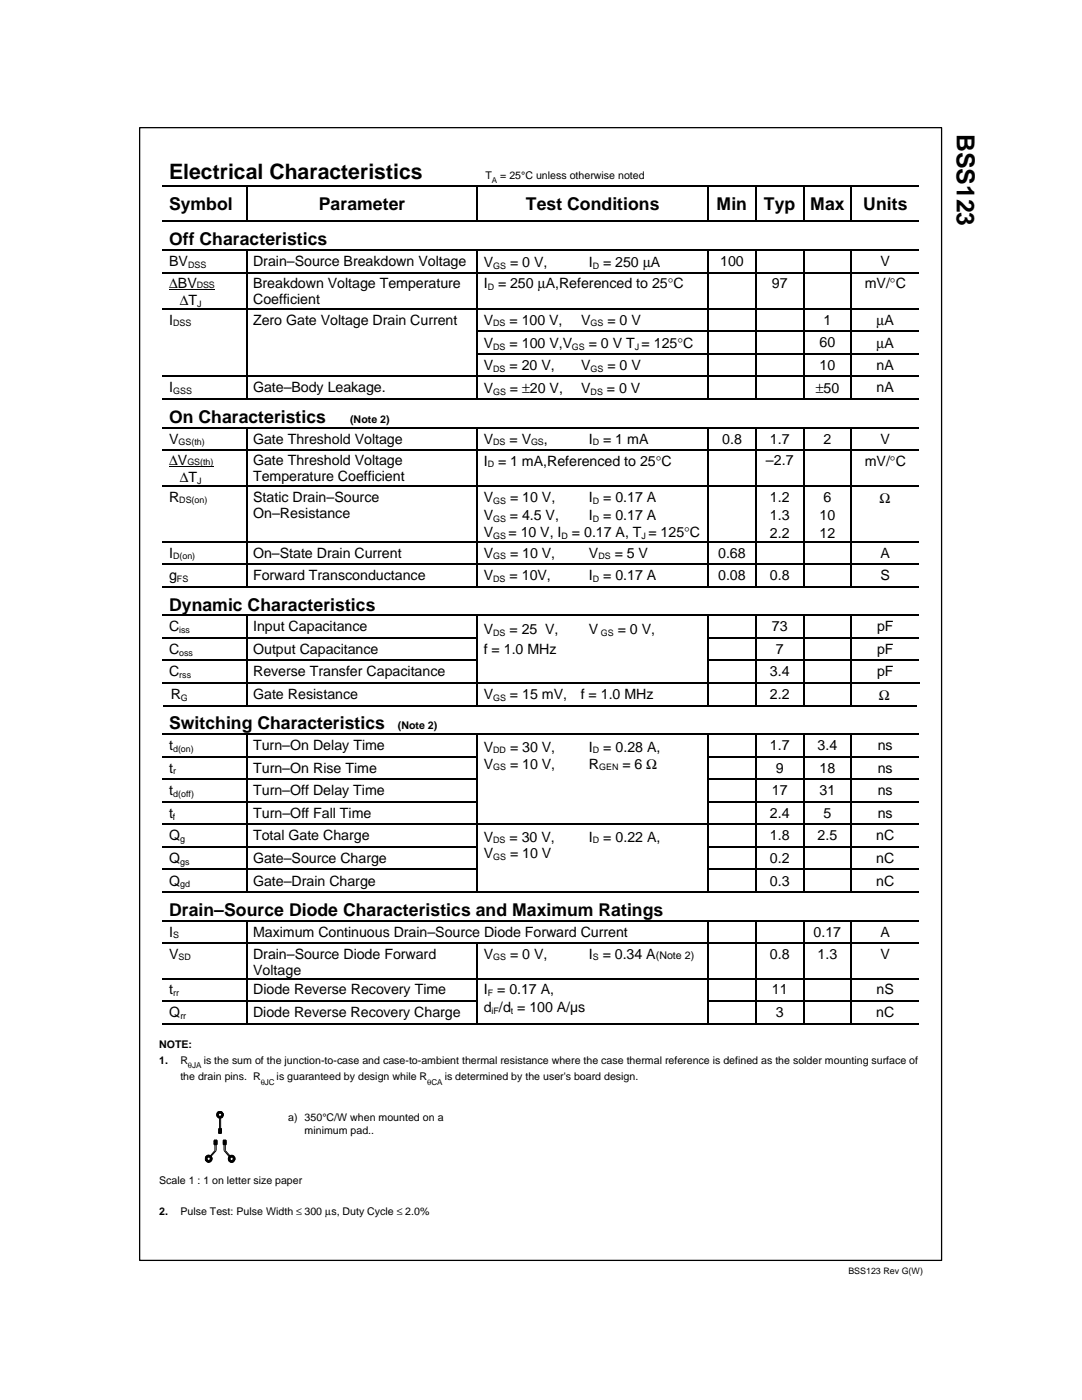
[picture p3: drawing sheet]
<svg xmlns="http://www.w3.org/2000/svg" width="216mm" height="279mm" viewBox="0 0 216 279" stroke-linecap="round" stroke-linejoin="round" font-family="sans-serif">
<g fill="none" stroke="#000" stroke-width=".25">
<path d="M27.9 25.5h160v226h-160zM32.3 37.1h16.8M49.2 37.2v6.9M49.4 37.1h45.7M95.3 37.2v6.9M95.4 37.1h45.8M141.3 37.2v6.9M141.4 37.1h9.3M150.8 37.2v6.9M151 37.1h9.2M160.4 37.2v6.9M160.5 37.1h9.3"/>
<path d="M169.9 37.2v6.9M170 37.1h13.3M32.3 44.2h16.8M32.3 50h16.8M32.3 54.4h16.8M49.2 50.1v4.2M49.2 54.6v6.9M49.4 44.2h45.7M49.4 50h45.7M49.4 54.4h45.7M95.3 50.1v4.2M95.3 54.6v6.9"/>
<path d="M95.4 44.2h45.8M95.4 50h45.8M95.4 54.4h45.8M141.3 50.1v4.2M141.3 54.6v6.9M141.4 44.2h9.3M141.4 50h9.3M141.4 54.4h9.3M150.8 50.1v4.2M150.8 54.6v6.9M151 44.2h9.2M151 50h9.2"/>
<path d="M151 54.4h9.2M160.4 50.1v4.2M160.4 54.6v6.9M160.5 44.2h9.3M160.5 50h9.3M160.5 54.4h9.3M169.9 50.1v4.2M169.9 54.6v6.9M170 44.2h13.3M170 50h13.3M170 54.4h13.3M32.3 61.6h16.8"/>
<path d="M32.3 75.1h16.8M32.3 79.6h16.8M49.2 61.8v4.2M49.2 66.3v4.2M49.2 70.7v4.3M49.2 75.2v4.3M49.4 61.6h45.7M49.4 75.1h45.7M49.4 79.6h45.7M95.3 61.8v4.2M95.3 66.3v4.2M95.3 70.7v4.3"/>
<path d="M95.3 75.2v4.3M95.4 61.6h45.8M95.4 66.1h45.8M95.4 70.6h45.8M95.4 75.1h45.8M95.4 79.6h45.8M141.3 61.8v4.2M141.3 66.3v4.2M141.3 70.7v4.3M141.3 75.2v4.3M141.4 61.6h9.3M141.4 66.1h9.3"/>
<path d="M141.4 70.6h9.3M141.4 75.1h9.3M141.4 79.6h9.3M150.8 61.8v4.2M150.8 66.3v4.2M150.8 70.7v4.3M150.8 75.2v4.3M151 61.6h9.2M151 66.1h9.2M151 70.6h9.2M151 75.1h9.2M151 79.6h9.2"/>
<path d="M160.4 61.8v4.2M160.4 66.3v4.2M160.4 70.7v4.3M160.4 75.2v4.3M160.5 61.6h9.3M160.5 66.1h9.3M160.5 70.6h9.3M160.5 75.1h9.3M160.5 79.6h9.3M169.9 61.8v4.2M169.9 66.3v4.2M169.9 70.7v4.3"/>
<path d="M169.9 75.2v4.3M170 61.6h13.3M170 66.1h13.3M170 70.6h13.3M170 75.1h13.3M170 79.6h13.3M32.3 85.3h16.8M32.3 89.8h16.8M32.3 97h16.8M49.2 85.5v4.2M49.2 90v6.9M49.2 97.2v10.7"/>
<path d="M49.4 85.3h45.7M49.4 89.8h45.7M49.4 97h45.7M95.3 85.5v4.2M95.3 90v6.9M95.3 97.2v10.7M95.4 85.3h45.8M95.4 89.8h45.8M95.4 97h45.8M141.3 85.5v4.2M141.3 90v6.9M141.3 97.2v10.7"/>
<path d="M141.4 85.3h9.3M141.4 89.8h9.3M141.4 97h9.3M150.8 85.5v4.2M150.8 90v6.9M150.8 97.2v10.7M151 85.3h9.2M151 89.8h9.2M151 97h9.2M160.4 85.5v4.2M160.4 90v6.9M160.4 97.2v10.7"/>
<path d="M160.5 85.3h9.3M160.5 89.8h9.3M160.5 97h9.3M169.9 85.5v4.2M169.9 90v6.9M169.9 97.2v10.7M170 85.3h13.3M170 89.8h13.3M170 97h13.3M32.3 108.1h16.8M32.3 112.6h16.8M32.3 117.1h16.8"/>
<path d="M49.2 108.2v4.2M49.2 112.7v4.2M49.4 108.1h45.7M49.4 112.6h45.7M49.4 117.1h45.7M95.3 108.2v4.2M95.3 112.7v4.2M95.4 108.1h45.8M95.4 112.6h45.8M95.4 117.1h45.8M141.3 108.2v4.2M141.3 112.7v4.2"/>
<path d="M141.4 108.1h9.3M141.4 112.6h9.3M141.4 117.1h9.3M150.8 108.2v4.2M150.8 112.7v4.2M151 108.1h9.2M151 112.6h9.2M151 117.1h9.2M160.4 108.2v4.2M160.4 112.7v4.2M160.5 108.1h9.3M160.5 112.6h9.3"/>
<path d="M160.5 117.1h9.3M169.9 108.2v4.2M169.9 112.7v4.2M170 108.1h13.3M170 112.6h13.3M170 117.1h13.3M32.3 122.8h16.8M32.3 127.3h16.8M32.3 131.8h16.8M32.9 136.3h16.2M49.2 122.9v4.3M49.2 127.4v4.3"/>
<path d="M49.2 131.9v4.2M49.2 136.4v4.3M49.4 122.8h45.7M49.4 127.3h45.7M49.4 131.8h45.7M49.4 136.3h45.7M95.3 122.9v4.3M95.3 127.4v4.3M95.3 131.9v4.2M95.3 136.4v4.3M95.4 122.8h45.8M95.4 136.3h45.8"/>
<path d="M141.3 122.9v4.3M141.3 127.4v4.3M141.3 131.9v4.2M141.3 136.4v4.3M141.4 122.8h9.3M141.4 127.3h9.3M141.4 131.8h9.3M141.4 136.3h9.3M150.8 122.9v4.3M150.8 127.4v4.3M150.8 131.9v4.2M150.8 136.4v4.3"/>
<path d="M151 122.8h9.2M151 127.3h9.2M151 131.8h9.2M151 136.3h9.2M160.4 122.9v4.3M160.4 127.4v4.3M160.4 131.9v4.2M160.4 136.4v4.3M160.5 122.8h9.3M160.5 127.3h9.3M160.5 131.8h9.3M160.5 136.3h9.3"/>
<path d="M169.9 122.9v4.3M169.9 127.4v4.3M169.9 131.9v4.2M169.9 136.4v4.3M170 122.8h13.3M170 127.3h13.3M170 131.8h13.3M170 136.3h12.9M32.3 146.5h16.8M32.3 151h16.8M32.3 155.5h16.8M32.7 140.8h16.4"/>
<path d="M49.2 146.6v4.3M49.2 151.2v4.2M49.2 155.7v4.2M49.4 140.8h45.7M49.4 146.5h45.7M49.4 151h45.7M49.4 155.5h45.7M95.3 146.6v4.3M95.3 151.2v4.2M95.3 155.7v4.2M95.4 140.8h45.8M95.4 146.5h45.8"/>
<path d="M141.3 146.6v4.3M141.3 151.2v4.2M141.3 155.7v4.2M141.4 140.8h9.3M141.4 146.5h9.3M141.4 151h9.3M141.4 155.5h9.3M150.8 146.6v4.3M150.8 151.2v4.2M150.8 155.7v4.2M151 140.8h9.2M151 146.5h9.2"/>
<path d="M151 151h9.2M151 155.5h9.2M160.4 146.6v4.3M160.4 151.2v4.2M160.4 155.7v4.2M160.5 140.8h9.3M160.5 146.5h9.3M160.5 151h9.3M160.5 155.5h9.3M169.9 146.6v4.3M169.9 151.2v4.2M169.9 155.7v4.2"/>
<path d="M170 140.8h12.9M170 146.5h13.3M170 151h13.3M170 155.5h13.3M32.3 160h16.8M32.3 164.5h16.8M32.3 169h16.8M32.3 173.5h16.8M32.3 178h16.8M49.2 160.1v4.3M49.2 164.6v4.3M49.2 169.2v4.2"/>
<path d="M49.2 173.7v4.2M49.4 160h45.7M49.4 164.5h45.7M49.4 169h45.7M49.4 173.5h45.7M49.4 178h45.7M95.3 160.1v4.3M95.3 164.6v4.3M95.3 169.2v4.2M95.3 173.7v4.2M95.4 164.5h45.8M95.4 178h45.8"/>
<path d="M141.3 160.1v4.3M141.3 164.6v4.3M141.3 169.2v4.2M141.3 173.7v4.2M141.4 160h9.3M141.4 164.5h9.3M141.4 169h9.3M141.4 173.5h9.3M141.4 178h9.3M150.8 160.1v4.3M150.8 164.6v4.3M150.8 169.2v4.2"/>
<path d="M150.8 173.7v4.2M151 160h9.2M151 164.5h9.2M151 169h9.2M151 173.5h9.2M151 178h9.2M160.4 160.1v4.3M160.4 164.6v4.3M160.4 169.2v4.2M160.4 173.7v4.2M160.5 160h9.3M160.5 164.5h9.3"/>
<path d="M160.5 169h9.3M160.5 173.5h9.3M160.5 178h9.3M169.9 160.1v4.3M169.9 164.6v4.3M169.9 169.2v4.2M169.9 173.7v4.2M170 160h13.3M170 164.5h13.3M170 169h13.3M170 173.5h13.3M170 178h13.3"/>
<path d="M32.3 183.8h16.8M32.3 188.3h16.8M32.4 199.9h16.7M32.6 195.4h16.5M49.2 183.9v4.2M49.2 188.4v6.8M49.2 195.5v4.2M49.2 200v4.3M49.4 183.8h91.8M49.4 188.3h45.7M49.4 195.4h45.7M49.4 199.9h45.7"/>
<path d="M95.3 188.4v6.8M95.3 195.5v4.2M95.3 200v4.3M95.4 188.3h45.8M95.4 195.4h45.8M141.3 183.9v4.2M141.3 188.4v6.8M141.3 195.5v4.2M141.3 200v4.3M141.4 183.8h9.3M141.4 188.3h9.3M141.4 195.4h9.3"/>
<path d="M141.4 199.9h9.3M150.8 183.9v4.2M150.8 188.4v6.8M150.8 195.5v4.2M150.8 200v4.3M151 183.8h9.2M151 188.3h9.2M151 195.4h9.2M151 199.9h9.2M160.4 183.9v4.2M160.4 188.4v6.8M160.4 195.5v4.2"/>
<path d="M160.4 200v4.3M160.5 183.8h9.3M160.5 188.3h9.3M160.5 195.4h9.3M160.5 199.9h9.3M169.9 183.9v4.2M169.9 188.4v6.8M169.9 195.5v4.2M169.9 200v4.3M170 183.8h13.3M170 188.3h13.3M170 195.4h13.3"/>
<path d="M170 199.9h13.3M32.4 204.4h16.7M49.4 204.4h45.7M95.4 204.4h45.8M141.4 204.4h9.3M151 204.4h9.2M160.5 204.4h9.3M170 204.4h13.3"/>
</g>
<g fill="#000">
<path d="M49.1 37h.3v.2h-.3zM95.1 37h.3v.2h-.3zM141.2 37h.2v.2h-.2zM150.7 37h.3v.2h-.3zM160.2 37h.3v.2h-.3zM169.8 37h.2v.2h-.2zM49.1 44.1h.3v.2h-.3zM49.1 49.8h.3v.3h-.3zM49.1 54.3h.3v.3h-.3zM95.1 44.1h.3v.2h-.3zM95.1 49.8h.3v.3h-.3zM95.1 54.3h.3v.3h-.3z"/>
<path d="M141.2 44.1h.2v.2h-.2zM141.2 49.8h.2v.3h-.2zM141.2 54.3h.2v.3h-.2zM150.7 44.1h.3v.2h-.3zM150.7 49.8h.3v.3h-.3zM150.7 54.3h.3v.3h-.3zM160.2 44.1h.3v.2h-.3zM160.2 49.8h.3v.3h-.3zM160.2 54.3h.3v.3h-.3zM169.8 44.1h.2v.2h-.2zM169.8 49.8h.2v.3h-.2zM169.8 54.3h.2v.3h-.2z"/>
<path d="M49.1 61.5h.3v.3h-.3zM49.1 66h.3v.3h-.3zM49.1 70.5h.3v.2h-.3zM49.1 75h.3v.2h-.3zM49.1 79.5h.3v.3h-.3zM95.1 61.5h.3v.3h-.3zM95.1 66h.3v.3h-.3zM95.1 70.5h.3v.2h-.3zM95.1 75h.3v.2h-.3zM95.1 79.5h.3v.3h-.3zM141.2 61.5h.2v.3h-.2zM141.2 66h.2v.3h-.2z"/>
<path d="M141.2 70.5h.2v.2h-.2zM141.2 75h.2v.2h-.2zM141.2 79.5h.2v.3h-.2zM150.7 61.5h.3v.3h-.3zM150.7 66h.3v.3h-.3zM150.7 70.5h.3v.2h-.3zM150.7 75h.3v.2h-.3zM150.7 79.5h.3v.3h-.3zM160.2 61.5h.3v.3h-.3zM160.2 66h.3v.3h-.3zM160.2 70.5h.3v.2h-.3zM160.2 75h.3v.2h-.3z"/>
<path d="M160.2 79.5h.3v.3h-.3zM169.8 61.5h.2v.3h-.2zM169.8 66h.2v.3h-.2zM169.8 70.5h.2v.2h-.2zM169.8 75h.2v.2h-.2zM169.8 79.5h.2v.3h-.2zM49.1 85.2h.3v.3h-.3zM49.1 89.7h.3v.3h-.3zM49.1 96.9h.3v.3h-.3zM95.1 85.2h.3v.3h-.3zM95.1 89.7h.3v.3h-.3zM95.1 96.9h.3v.3h-.3z"/>
<path d="M141.2 85.2h.2v.3h-.2zM141.2 89.7h.2v.3h-.2zM141.2 96.9h.2v.3h-.2zM150.7 85.2h.3v.3h-.3zM150.7 89.7h.3v.3h-.3zM150.7 96.9h.3v.3h-.3zM160.2 85.2h.3v.3h-.3zM160.2 89.7h.3v.3h-.3zM160.2 96.9h.3v.3h-.3zM169.8 85.2h.2v.3h-.2zM169.8 89.7h.2v.3h-.2zM169.8 96.9h.2v.3h-.2z"/>
<path d="M49.1 107.9h.3v.3h-.3zM49.1 112.4h.3v.3h-.3zM49.1 117h.3v.2h-.3zM95.1 107.9h.3v.3h-.3zM95.1 112.4h.3v.3h-.3zM95.1 117h.3v.2h-.3zM141.2 107.9h.2v.3h-.2zM141.2 112.4h.2v.3h-.2zM141.2 117h.2v.2h-.2zM150.7 107.9h.3v.3h-.3zM150.7 112.4h.3v.3h-.3zM150.7 117h.3v.2h-.3z"/>
<path d="M160.2 107.9h.3v.3h-.3zM160.2 112.4h.3v.3h-.3zM160.2 117h.3v.2h-.3zM169.8 107.9h.2v.3h-.2zM169.8 112.4h.2v.3h-.2zM169.8 117h.2v.2h-.2zM32.3 136.2h.4v.2h-.4zM32.7 136.2h.2v.2h-.2zM49.1 122.7h.3v.2h-.3zM49.1 127.2h.3v.2h-.3zM49.1 131.7h.3v.2h-.3zM49.1 136.2h.3v.2h-.3z"/>
<path d="M95.1 122.7h.3v.2h-.3zM95.1 127.2h.3v.2h-.3zM95.1 131.7h.3v.2h-.3zM95.1 136.2h.3v.2h-.3zM141.2 122.7h.2v.2h-.2zM141.2 127.2h.2v.2h-.2zM141.2 131.7h.2v.2h-.2zM141.2 136.2h.2v.2h-.2zM150.7 122.7h.3v.2h-.3zM150.7 127.2h.3v.2h-.3zM150.7 131.7h.3v.2h-.3zM150.7 136.2h.3v.2h-.3z"/>
<path d="M160.2 122.7h.3v.2h-.3zM160.2 127.2h.3v.2h-.3zM160.2 131.7h.3v.2h-.3zM160.2 136.2h.3v.2h-.3zM169.8 122.7h.2v.2h-.2zM169.8 127.2h.2v.2h-.2zM169.8 131.7h.2v.2h-.2zM169.8 136.2h.2v.2h-.2zM182.9 136.2h.3v.2h-.3zM183.2 136.2h.2v.2h-.2zM49.1 140.7h.3v.2h-.3zM49.1 146.4h.3v.2h-.3z"/>
<path d="M49.1 150.9h.3v.3h-.3zM49.1 155.4h.3v.3h-.3zM95.1 140.7h.3v.2h-.3zM95.1 146.4h.3v.2h-.3zM95.1 150.9h.3v.3h-.3zM95.1 155.4h.3v.3h-.3zM141.2 140.7h.2v.2h-.2zM141.2 146.4h.2v.2h-.2zM141.2 150.9h.2v.3h-.2zM141.2 155.4h.2v.3h-.2zM150.7 140.7h.3v.2h-.3zM150.7 146.4h.3v.2h-.3z"/>
<path d="M150.7 150.9h.3v.3h-.3zM150.7 155.4h.3v.3h-.3zM160.2 140.7h.3v.2h-.3zM160.2 146.4h.3v.2h-.3zM160.2 150.9h.3v.3h-.3zM160.2 155.4h.3v.3h-.3zM169.8 140.7h.2v.2h-.2zM169.8 146.4h.2v.2h-.2zM169.8 150.9h.2v.3h-.2zM169.8 155.4h.2v.3h-.2zM49.1 159.9h.3v.2h-.3zM49.1 164.4h.3v.2h-.3z"/>
<path d="M49.1 168.9h.3v.3h-.3zM49.1 173.4h.3v.3h-.3zM49.1 177.9h.3v.2h-.3zM95.1 159.9h.3v.2h-.3zM95.1 164.4h.3v.2h-.3zM95.1 168.9h.3v.3h-.3zM95.1 173.4h.3v.3h-.3zM95.1 177.9h.3v.2h-.3zM141.2 159.9h.2v.2h-.2zM141.2 164.4h.2v.2h-.2zM141.2 168.9h.2v.3h-.2zM141.2 173.4h.2v.3h-.2z"/>
<path d="M141.2 177.9h.2v.2h-.2zM150.7 159.9h.3v.2h-.3zM150.7 164.4h.3v.2h-.3zM150.7 168.9h.3v.3h-.3zM150.7 173.4h.3v.3h-.3zM150.7 177.9h.3v.2h-.3zM160.2 159.9h.3v.2h-.3zM160.2 164.4h.3v.2h-.3zM160.2 168.9h.3v.3h-.3zM160.2 173.4h.3v.3h-.3zM160.2 177.9h.3v.2h-.3zM169.8 159.9h.2v.2h-.2z"/>
<path d="M169.8 164.4h.2v.2h-.2zM169.8 168.9h.2v.3h-.2zM169.8 173.4h.2v.3h-.2zM169.8 177.9h.2v.2h-.2zM32.3 195.2l.1 .3zM32.4 195.2h.2v.3h-.2zM49.1 183.6h.3v.3h-.3zM49.1 188.1h.3v.3h-.3zM49.1 195.2h.3v.3h-.3zM49.1 199.7h.3v.3h-.3zM95.1 188.1h.3v.3h-.3zM95.1 195.2h.3v.3h-.3z"/>
<path d="M95.1 199.7h.3v.3h-.3zM141.2 183.6h.2v.3h-.2zM141.2 188.1h.2v.3h-.2zM141.2 195.2h.2v.3h-.2zM141.2 199.7h.2v.3h-.2zM150.7 183.6h.3v.3h-.3zM150.7 188.1h.3v.3h-.3zM150.7 195.2h.3v.3h-.3zM150.7 199.7h.3v.3h-.3zM160.2 183.6h.3v.3h-.3zM160.2 188.1h.3v.3h-.3zM160.2 195.2h.3v.3h-.3z"/>
<path d="M160.2 199.7h.3v.3h-.3zM169.8 183.6h.2v.3h-.2zM169.8 188.1h.2v.3h-.2zM169.8 195.2h.2v.3h-.2zM169.8 199.7h.2v.3h-.2zM49.1 204.3h.3v.2h-.3zM95.1 204.3h.3v.2h-.3zM141.2 204.3h.2v.2h-.2zM150.7 204.3h.3v.2h-.3zM160.2 204.3h.3v.2h-.3zM169.8 204.3h.2v.2h-.2z"/>
</g>
<g fill="none" stroke="#000" stroke-width=".2">
<path d="M33.7 57.7h9.1M33.7 93.1h8.8M41 231.5l.1 .1 .2-.2 .1 .1-.2 .3 .1 .1 .2-.3 .4 .3 .1-.1-.2-.2M41 231l.3 .2M41 231.5a.69 .69 0 0 0 1.1 .2M41 231v.5M41.1 230.8l-.1 .2M41.1 230.8l.1-.1 .3 .2M41.1 230.8l.3 .2-.1 .1-.2-.3M41.3 231.2l-.3 .3M41.3 231.2a.38 .38 0 0 0 .5 .4M41.5 230.5h.2l-.7 .9 .5 .5"/>
<path d="M41.5 230.5l-.1 .1 .2 .3M41.5 230.5l-.5 .6 .7 .8-.1 .1M41.5 230.5l.8 .7M41.6 230.9l-.3 .3M41.6 230.9h.2M41.8 231.6l-.3 .3M41.8 230.5l.5 .6-.3 .3M41.8 230.9h.4l-.2 .2 .3 .4M41.8 230.9l.2 .3-.2 .4M41.9 231.5l.2 .2M41.9 230.6l.1 .1-.2 .2M41.9 230.6l-.3 .3"/>
<path d="M41.9 230.6h-.5l-.3 .2M41.9 230.6l.2 .2M42 231.4h.1M42 231.4l.2 .2-.1 .1M42.1 230.8l.2 .4M42.3 231.4l-.5 .5M42.3 231.2l-.7 .8M42.3 231.2l-.2 .5M42.7 228.4h.1M42.7 227.6l.6 .7M42.7 228.4h.6M42.7 227.8l.6 .6"/>
<path d="M42.7 228l.4 .4v1.2l-1 1.2M42.7 228.2l.2 .2M42.8 227.5l.5 .5M42.9 228.4v1.2l-.9 1.1 .1 .1M42.9 227.5l-.2 .2M43.1 227.5l.2 .3M43.1 227.5l-.4 .5M43.2 222.5h.1M43.2 222.5l.7 .7M43.2 227.5l.1 .1M43.2 222.5l.1 .3 .3 .3M43.3 227.5v.9"/>
<path d="M43.3 228.3l-.1 .1M43.3 227.5h-.6v.9M43.3 228.1l-.3 .3M43.3 227.7l-.6 .6M43.3 227.9l-.5 .5M43.3 227.5l-.6 .6M43.3 222.1l.3 .3M43.6 222.5l-.3 .3 .1 .1 .2-.2M43.6 225.3h.6v.9h-.6zM43.6 221.8l.3 .3M43.6 221.8l-.3 .4 .3 .4M43.6 225.9l.3 .3"/>
<path d="M43.6 225.4l.1-.1 .5 .4M43.6 225.3l.6 .6M43.6 225.7l.4 .5 .2-.2M43.6 226.1l.1 .1M43.6 225.5l.6 .6M43.6 221.8l-.3 .4-.1 .3M43.6 222.3v.2l.1 .3M43.7 222.2l.4-.4 .5 .6v.1l-.7 .7M43.7 222.2h.1M43.7 222.2l-.2-.3-.1 .1 .2 .3M43.7 222.8l-.2 .2 .1 .1M43.7 222.8l.4 .3"/>
<path d="M43.7 222.2l.5 .1M43.7 222.2l-.1 .1M43.7 222.8h.2M43.8 223.2v2.1M43.9 221.8h-.1l.8 .8M43.9 221.8l-.7 .7M43.9 222.8l-.3 .3M43.9 221.8l.4 .2M43.9 221.8h-.3M43.9 223.2h.1M43.9 222.1h.1M43.9 225.3h.1"/>
<path d="M43.9 225.3l.3 .3-.6 .6M43.9 225.3l-.3 .3M44 223.1v2.2M44.2 225.8l-.4 .4M44.2 225.3h-.1l-.5 .5M44.2 225.4l-.6 .6M44.2 222.3v.2M44.2 222.5h.1M44.2 222.5l.3-.3v.6M44.2 222.5l.3 .3M44.2 222.5l-.3 .3M44.3 222l.3 .3-.9 .8-.4-.4 .3-.4"/>
<path d="M44.3 222l-.2 .2M44.3 222l-.1-.1-.3 .2M44.4 222.8l-.2-.2-.1 .2 .2 .2M44.4 222l-.2 .3M44.5 222.8l-.3 .3-.3-.3M44.5 222.8a.69 .69 0 0 1-.9 .3M44.5 227.9h.1M44.5 228.3h.1M44.5 227.5h.6v.9h-.6zM44.5 227.9l.6 .5M44.5 228.3l.2 .1M44.6 227.5l.5 .6-.3 .3"/>
<path d="M44.7 227.5l-.2 .2 .6 .6-.1 .1v1.2l.9 1.1-.2 .1-1-1.2v-1.2M44.8 227.5l.3 .4-.5 .5M44.9 227.5l-.4 .4M45 227.5l.1 .2-.6 .6M45.1 227.5l-.6 .5 .4 .4M45.6 231.4h.1M45.6 231.2l.7 .8M45.6 231.1v.1M45.6 231.1l.6-.6 .7 .9-.5 .6h-.2l.7-.8-.6-.6-.7 .8M45.6 231.4l.5 .6M45.6 231l.3 .4M45.6 231v-.1l.3 .2-.3 .4"/>
<path d="M45.6 231.5a.66 .66 0 0 0 1.1 .2M45.6 231v.5M45.7 230.8l-.1 .2M45.8 230.7l.3 .2-.1 .1-.3-.2M45.9 231.4v-.3l.3-.2 .7 .6M45.9 231.4l-.2 .4 .3-.3M45.9 231.4l.3 .2 .3-.2M46 230.6l-.3 .2M46 230.6l.3 .3 .3-.2 .3 .3v.5l-.2 .2M46 230.6h.5M46.1 231.6l.4 .3h.1l-.3-.3-.3 .3h-.1zM46.3 231.6l.2-.1 .2 .2"/>
<path d="M46.5 230.6l-.3 .3M46.5 230.6l.2 .2M46.5 231.1v.3M46.6 231.1l.2-.2 .1 .2-.3 .3M46.6 231.4l.2 .2-.1 .1M46.7 230.8l-.2 .3"/>
</g>
<text font-size="5" x="190.9" y="26.7" transform="rotate(90 190.9 26.7)">BSS123</text>
<text font-size="4.2" x="33.7" y="35.7">Electrical Characteristics</text>
<g font-size="3.5">
<text x="33.7" y="41.9">Symbol</text>
<text x="63.6" y="41.9">Parameter</text>
<text x="104.9" y="41.9">Test Conditions</text>
<text x="143" y="41.9">Min</text>
<text x="152.4" y="41.9">Typ</text>
<text x="161.7" y="41.9">Max</text>
<text x="172.3" y="41.9">Units</text>
<text x="33.7" y="49">Off Characteristics</text>
<text x="33.7" y="84.4">On Characteristics</text>
<text x="33.7" y="121.9">Dynamic Characteristics</text>
<text x="33.7" y="145.6">Switching Characteristics</text>
<text x="33.7" y="182.8">Drain–Source Diode Characteristics and Maximum Ratings</text>
</g>
<g font-size="2.8">
<text x="33.7" y="53.1">BV</text>
<text x="50.5" y="53.1">Drain–Source Breakdown Voltage</text>
<text x="96.5" y="53.3">V</text>
<text x="101.8" y="53.3">= 0 V,</text>
<text x="117.5" y="53.3">I</text>
<text x="120.4" y="53.3">= 250 μA</text>
<text x="143.7" y="53.1">100</text>
<text x="175.7" y="53.1">V</text>
<text x="33.7" y="57.4">ΔBV</text>
<text x="50.5" y="57.4">Breakdown Voltage Temperature</text>
<text x="96.5" y="57.5">I</text>
<text x="99.4" y="57.5">= 250 μA,Referenced to 25°C</text>
<text x="154" y="57.4">97</text>
<text x="172.6" y="57.5">mV/°C</text>
<text x="33.7" y="64.8">I</text>
<text x="35.9" y="60.8">ΔT</text>
<text x="50.5" y="60.6">Coefficient</text>
<text x="50.5" y="64.8">Zero Gate Voltage Drain Current</text>
<text x="96.5" y="64.8">V</text>
<text x="101.7" y="64.8">= 100 V,</text>
<text x="116" y="64.8">V</text>
<text x="121.2" y="64.8">= 0 V</text>
<text x="164.3" y="64.8">1</text>
<text x="174.9" y="64.9">μA</text>
<text x="96.5" y="69.4">V</text>
<text x="101.7" y="69.4">= 100 V,V</text>
<text x="117.5" y="69.4">= 0 V T = 125°C</text>
<text x="163.5" y="69.3">60</text>
<text x="174.9" y="69.4">μA</text>
<text x="96.5" y="73.8">V</text>
<text x="101.7" y="73.8">= 20 V,</text>
<text x="116" y="73.8">V</text>
<text x="121.2" y="73.8">= 0 V</text>
<text x="163.5" y="73.8">10</text>
<text x="174.9" y="73.8">nA</text>
<text x="33.7" y="78.3">I</text>
<text x="50.5" y="78.3">Gate–Body Leakage.</text>
<text x="96.5" y="78.4">V</text>
<text x="101.7" y="78.4">= ±20 V,</text>
<text x="116" y="78.4">V</text>
<text x="121.1" y="78.4">= 0 V</text>
<text x="162.8" y="78.4">±50</text>
<text x="174.9" y="78.3">nA</text>
<text x="33.7" y="88.6">V</text>
<text x="50.5" y="88.6">Gate Threshold Voltage</text>
<text x="96.5" y="88.6">V</text>
<text x="101.7" y="88.6">= V</text>
<text x="108.5" y="88.6">,</text>
<text x="117.5" y="88.6">I</text>
<text x="120.4" y="88.6">= 1 mA</text>
<text x="144.1" y="88.6">0.8</text>
<text x="153.6" y="88.6">1.7</text>
<text x="164.3" y="88.6">2</text>
<text x="175.7" y="88.6">V</text>
<text x="33.7" y="92.8">ΔV</text>
<text x="50.5" y="92.8">Gate Threshold Voltage</text>
<text x="96.5" y="92.9">I</text>
<text x="99.4" y="92.9">= 1 mA,Referenced to 25°C</text>
<text x="152.8" y="92.8">–2.7</text>
<text x="172.6" y="92.9">mV/°C</text>
<text x="33.7" y="100.1">R</text>
<text x="35.9" y="96.3">ΔT</text>
<text x="50.5" y="96.1">Temperature Coefficient</text>
<text x="50.5" y="100.1">Static Drain–Source</text>
<text x="96.5" y="100.2">V</text>
<text x="101.8" y="100.2">= 10 V,</text>
<text x="117.5" y="100.2">I</text>
<text x="120.4" y="100.2">= 0.17 A</text>
<text x="153.6" y="100.1">1.2</text>
<text x="164.3" y="100.1">6</text>
<text x="175.5" y="100.3">Ω</text>
<text x="50.5" y="103.3">On–Resistance</text>
<text x="96.5" y="103.8">V</text>
<text x="96.5" y="107.2">V</text>
<text x="101.5" y="107.2">= 10 V, I</text>
<text x="101.7" y="103.8">= 4.5 V,</text>
<text x="114.1" y="107.2">= 0.17 A, T = 125°C</text>
<text x="117.5" y="103.8">I</text>
<text x="120.4" y="103.8">= 0.17 A</text>
<text x="153.6" y="103.7">1.3</text>
<text x="153.6" y="107.3">2.2</text>
<text x="163.5" y="103.7">10</text>
<text x="163.5" y="107.3">12</text>
<text x="33.7" y="111.3">I</text>
<text x="50.5" y="111.3">On–State Drain Current</text>
<text x="96.5" y="111.3">V</text>
<text x="101.8" y="111.3">= 10 V,</text>
<text x="117.5" y="111.3">V</text>
<text x="122.7" y="111.3">= 5 V</text>
<text x="143.3" y="111.3">0.68</text>
<text x="175.7" y="111.3">A</text>
<text x="33.7" y="115.8">g</text>
<text x="50.5" y="115.8">Forward Transconductance</text>
<text x="96.5" y="115.8">V</text>
<text x="101.7" y="115.8">= 10V,</text>
<text x="117.5" y="115.8">I</text>
<text x="120.4" y="115.8">= 0.17 A</text>
<text x="143.3" y="115.8">0.08</text>
<text x="153.6" y="115.8">0.8</text>
<text x="175.7" y="115.8">S</text>
<text x="33.7" y="126">C</text>
<text x="33.7" y="130.5">C</text>
<text x="50.5" y="126">Input Capacitance</text>
<text x="50.5" y="130.5">Output Capacitance</text>
<text x="96.5" y="126.6">V</text>
<text x="96.5" y="130.6">f = 1.0 MHz</text>
<text x="101.7" y="126.6">= 25 V,</text>
<text x="117.5" y="126.6">V</text>
<text x="123.3" y="126.6">= 0 V,</text>
<text x="154" y="126">73</text>
<text x="154.8" y="130.5">7</text>
<text x="175" y="126">pF</text>
<text x="175" y="130.5">pF</text>
<text x="33.7" y="135">C</text>
<text x="50.5" y="135">Reverse Transfer Capacitance</text>
<text x="153.6" y="135">3.4</text>
<text x="175" y="135">pF</text>
<text x="34.1" y="139.5">R</text>
<text x="50.5" y="139.5">Gate Resistance</text>
<text x="96.5" y="139.5">V</text>
<text x="101.8" y="139.5">= 15 mV,</text>
<text x="115.9" y="139.5">f = 1.0 MHz</text>
<text x="153.6" y="139.5">2.2</text>
<text x="175.3" y="139.6">Ω</text>
<text x="33.7" y="149.7">t</text>
<text x="50.5" y="149.7">Turn–On Delay Time</text>
<text x="96.5" y="150">V</text>
<text x="101.8" y="150">= 30 V,</text>
<text x="117.5" y="150">I</text>
<text x="120.4" y="150">= 0.28 A,</text>
<text x="153.6" y="149.7">1.7</text>
<text x="163.2" y="149.7">3.4</text>
<text x="175.1" y="149.7">ns</text>
<text x="33.7" y="154.2">t</text>
<text x="50.5" y="154.2">Turn–On Rise Time</text>
<text x="96.5" y="153.4">V</text>
<text x="101.8" y="153.4">= 10 V,</text>
<text x="117.5" y="153.4">R</text>
<text x="124.2" y="153.4">= 6 Ω</text>
<text x="154.8" y="154.2">9</text>
<text x="163.5" y="154.2">18</text>
<text x="175.1" y="154.2">ns</text>
<text x="33.7" y="158.8">t</text>
<text x="50.5" y="158.8">Turn–Off Delay Time</text>
<text x="154" y="158.8">17</text>
<text x="163.5" y="158.8">31</text>
<text x="175.1" y="158.8">ns</text>
<text x="33.7" y="163.2">t</text>
<text x="33.7" y="167.7">Q</text>
<text x="50.5" y="163.2">Turn–Off Fall Time</text>
<text x="50.5" y="167.7">Total Gate Charge</text>
<text x="96.5" y="168">V</text>
<text x="101.7" y="168">= 30 V,</text>
<text x="117.5" y="168">I</text>
<text x="120.4" y="168">= 0.22 A,</text>
<text x="153.6" y="163.2">2.4</text>
<text x="153.6" y="167.7">1.8</text>
<text x="163.2" y="167.7">2.5</text>
<text x="164.3" y="163.2">5</text>
<text x="174.8" y="167.7">nC</text>
<text x="175.1" y="163.2">ns</text>
<text x="33.7" y="172.2">Q</text>
<text x="50.5" y="172.2">Gate–Source Charge</text>
<text x="96.5" y="171.2">V</text>
<text x="101.8" y="171.2">= 10 V</text>
<text x="153.6" y="172.2">0.2</text>
<text x="174.8" y="172.2">nC</text>
<text x="33.7" y="176.7">Q</text>
<text x="50.5" y="176.7">Gate–Drain Charge</text>
<text x="153.6" y="176.7">0.3</text>
<text x="174.8" y="176.7">nC</text>
<text x="33.7" y="186.9">I</text>
<text x="33.7" y="191.3">V</text>
<text x="50.5" y="186.9">Maximum Continuous Drain–Source Diode Forward Current</text>
<text x="50.5" y="191.3">Drain–Source Diode Forward</text>
<text x="96.5" y="191.3">V</text>
<text x="101.8" y="191.3">= 0 V,</text>
<text x="117.5" y="191.3">I</text>
<text x="120.3" y="191.3">= 0.34 A</text>
<text x="153.6" y="191.3">0.8</text>
<text x="162.3" y="186.9">0.17</text>
<text x="163.2" y="191.3">1.3</text>
<text x="175.7" y="191.3">V</text>
<text x="175.7" y="186.9">A</text>
<text x="50.5" y="194.6">Voltage</text>
<text x="33.8" y="198.5">t</text>
<text x="33.8" y="202.9">Q</text>
<text x="50.5" y="198.5">Diode Reverse Recovery Time</text>
<text x="50.5" y="202.9">Diode Reverse Recovery Charge</text>
<text x="96.5" y="198.5">I = 0.17 A,</text>
<text x="96.5" y="202.1">d /d = 100 A/µs</text>
<text x="154" y="198.5">11</text>
<text x="154.8" y="202.9">3</text>
<text x="174.8" y="202.9">nC</text>
<text x="174.9" y="198.5">nS</text>
</g>
<g font-size="2.1">
<text x="96.9" y="35.7">T</text>
<text x="99.8" y="35.7">= 25°C unless otherwise noted</text>
<text x="69.8" y="84.4">(Note 2)</text>
<text x="79.4" y="145.6">(Note 2)</text>
<text x="130.9" y="191.3">(Note 2)</text>
<text x="31.7" y="209.2">NOTE:</text>
<text x="31.7" y="212.3">1.</text>
<text x="36" y="212.3">R</text>
<text x="36" y="215.6">the drain pins. R</text>
<text x="40.6" y="212.3">is the sum of the junction-to-case and case-to-ambient thermal resistance where the case thermal reference is defined as the solder mounting surface of</text>
<text x="55.2" y="215.6">is guaranteed by design while R</text>
<text x="88.7" y="215.6">is determined by the user's board design.</text>
<text x="57.5" y="223.8">a) 350°C/W when mounted on a</text>
<text x="60.8" y="226.2">minimum pad..</text>
<text x="31.7" y="236.2">Scale 1 : 1 on letter size paper</text>
<text x="31.7" y="242.5">2.</text>
<text x="36" y="242.5">Pulse Test: Pulse Width ≤ 300 μs, Duty Cycle ≤ 2.0%</text>
</g>
<g font-size="1.8">
<text x="37.5" y="53.5">DSS</text>
<text x="98.4" y="53.6">GS</text>
<text x="118.3" y="53.6">D</text>
<text x="39.3" y="57.4">DSS</text>
<text x="97.3" y="57.9">D</text>
<text x="34.5" y="65.2">DSS</text>
<text x="39.3" y="61.2">J</text>
<text x="98.4" y="65.2">DS</text>
<text x="117.9" y="65.2">GS</text>
<text x="98.4" y="69.8">DS</text>
<text x="114.1" y="69.8">GS</text>
<text x="126.7" y="69.8">J</text>
<text x="98.4" y="74.2">DS</text>
<text x="117.9" y="74.2">GS</text>
<text x="34.5" y="78.7">GSS</text>
<text x="98.4" y="78.8">GS</text>
<text x="117.9" y="78.8">DS</text>
<text x="35.6" y="88.9">GS(th)</text>
<text x="98.4" y="88.9">DS</text>
<text x="106" y="88.9">GS</text>
<text x="118.3" y="88.9">D</text>
<text x="37.4" y="92.8">GS(th)</text>
<text x="97.3" y="93.3">D</text>
<text x="35.8" y="100.5">DS(on)</text>
<text x="39.3" y="96.6">J</text>
<text x="98.4" y="100.5">GS</text>
<text x="118.3" y="100.5">D</text>
<text x="98.4" y="104.1">GS</text>
<text x="98.4" y="107.5">GS</text>
<text x="112.1" y="107.5">D</text>
<text x="118.3" y="104.1">D</text>
<text x="128" y="107.5">J</text>
<text x="34.5" y="111.6">D(on)</text>
<text x="98.4" y="111.6">GS</text>
<text x="119.4" y="111.6">DS</text>
<text x="35.3" y="116.1">FS</text>
<text x="98.4" y="116.1">DS</text>
<text x="118.3" y="116.1">D</text>
<text x="35.8" y="126.4">iss</text>
<text x="35.8" y="130.9">oss</text>
<text x="98.4" y="126.9">DS</text>
<text x="119.9" y="126.9">GS</text>
<text x="35.8" y="135.3">rss</text>
<text x="36.1" y="139.8">G</text>
<text x="98.4" y="139.8">GS</text>
<text x="34.5" y="150.1">d(on)</text>
<text x="34.5" y="154.6">r</text>
<text x="98.4" y="150.3">DD</text>
<text x="98.4" y="153.8">GS</text>
<text x="118.3" y="150.3">D</text>
<text x="119.5" y="153.8">GEN</text>
<text x="34.5" y="159.1">d(off)</text>
<text x="34.5" y="163.6">f</text>
<text x="35.9" y="168.1">g</text>
<text x="35.9" y="172.6">gs</text>
<text x="98.4" y="168.3">DS</text>
<text x="98.4" y="171.5">GS</text>
<text x="118.3" y="168.3">D</text>
<text x="35.9" y="177.1">gd</text>
<text x="34.5" y="187.3">S</text>
<text x="35.6" y="191.7">SD</text>
<text x="98.4" y="191.7">GS</text>
<text x="118.3" y="191.7">S</text>
<text x="34.6" y="198.8">rr</text>
<text x="36" y="203.3">rr</text>
<text x="97.3" y="198.8">F</text>
<text x="98.1" y="202.4">iF</text>
<text x="101.9" y="202.4">t</text>
<text x="169.3" y="254.3">BSS123 Rev G(W)</text>
</g>
<g font-size="1.6">
<text x="98.2" y="36.6">A</text>
<text x="37.5" y="213.2">θJA</text>
<text x="52" y="216.5">θJC</text>
<text x="85.3" y="216.5">θCA</text>
</g>
</svg>
